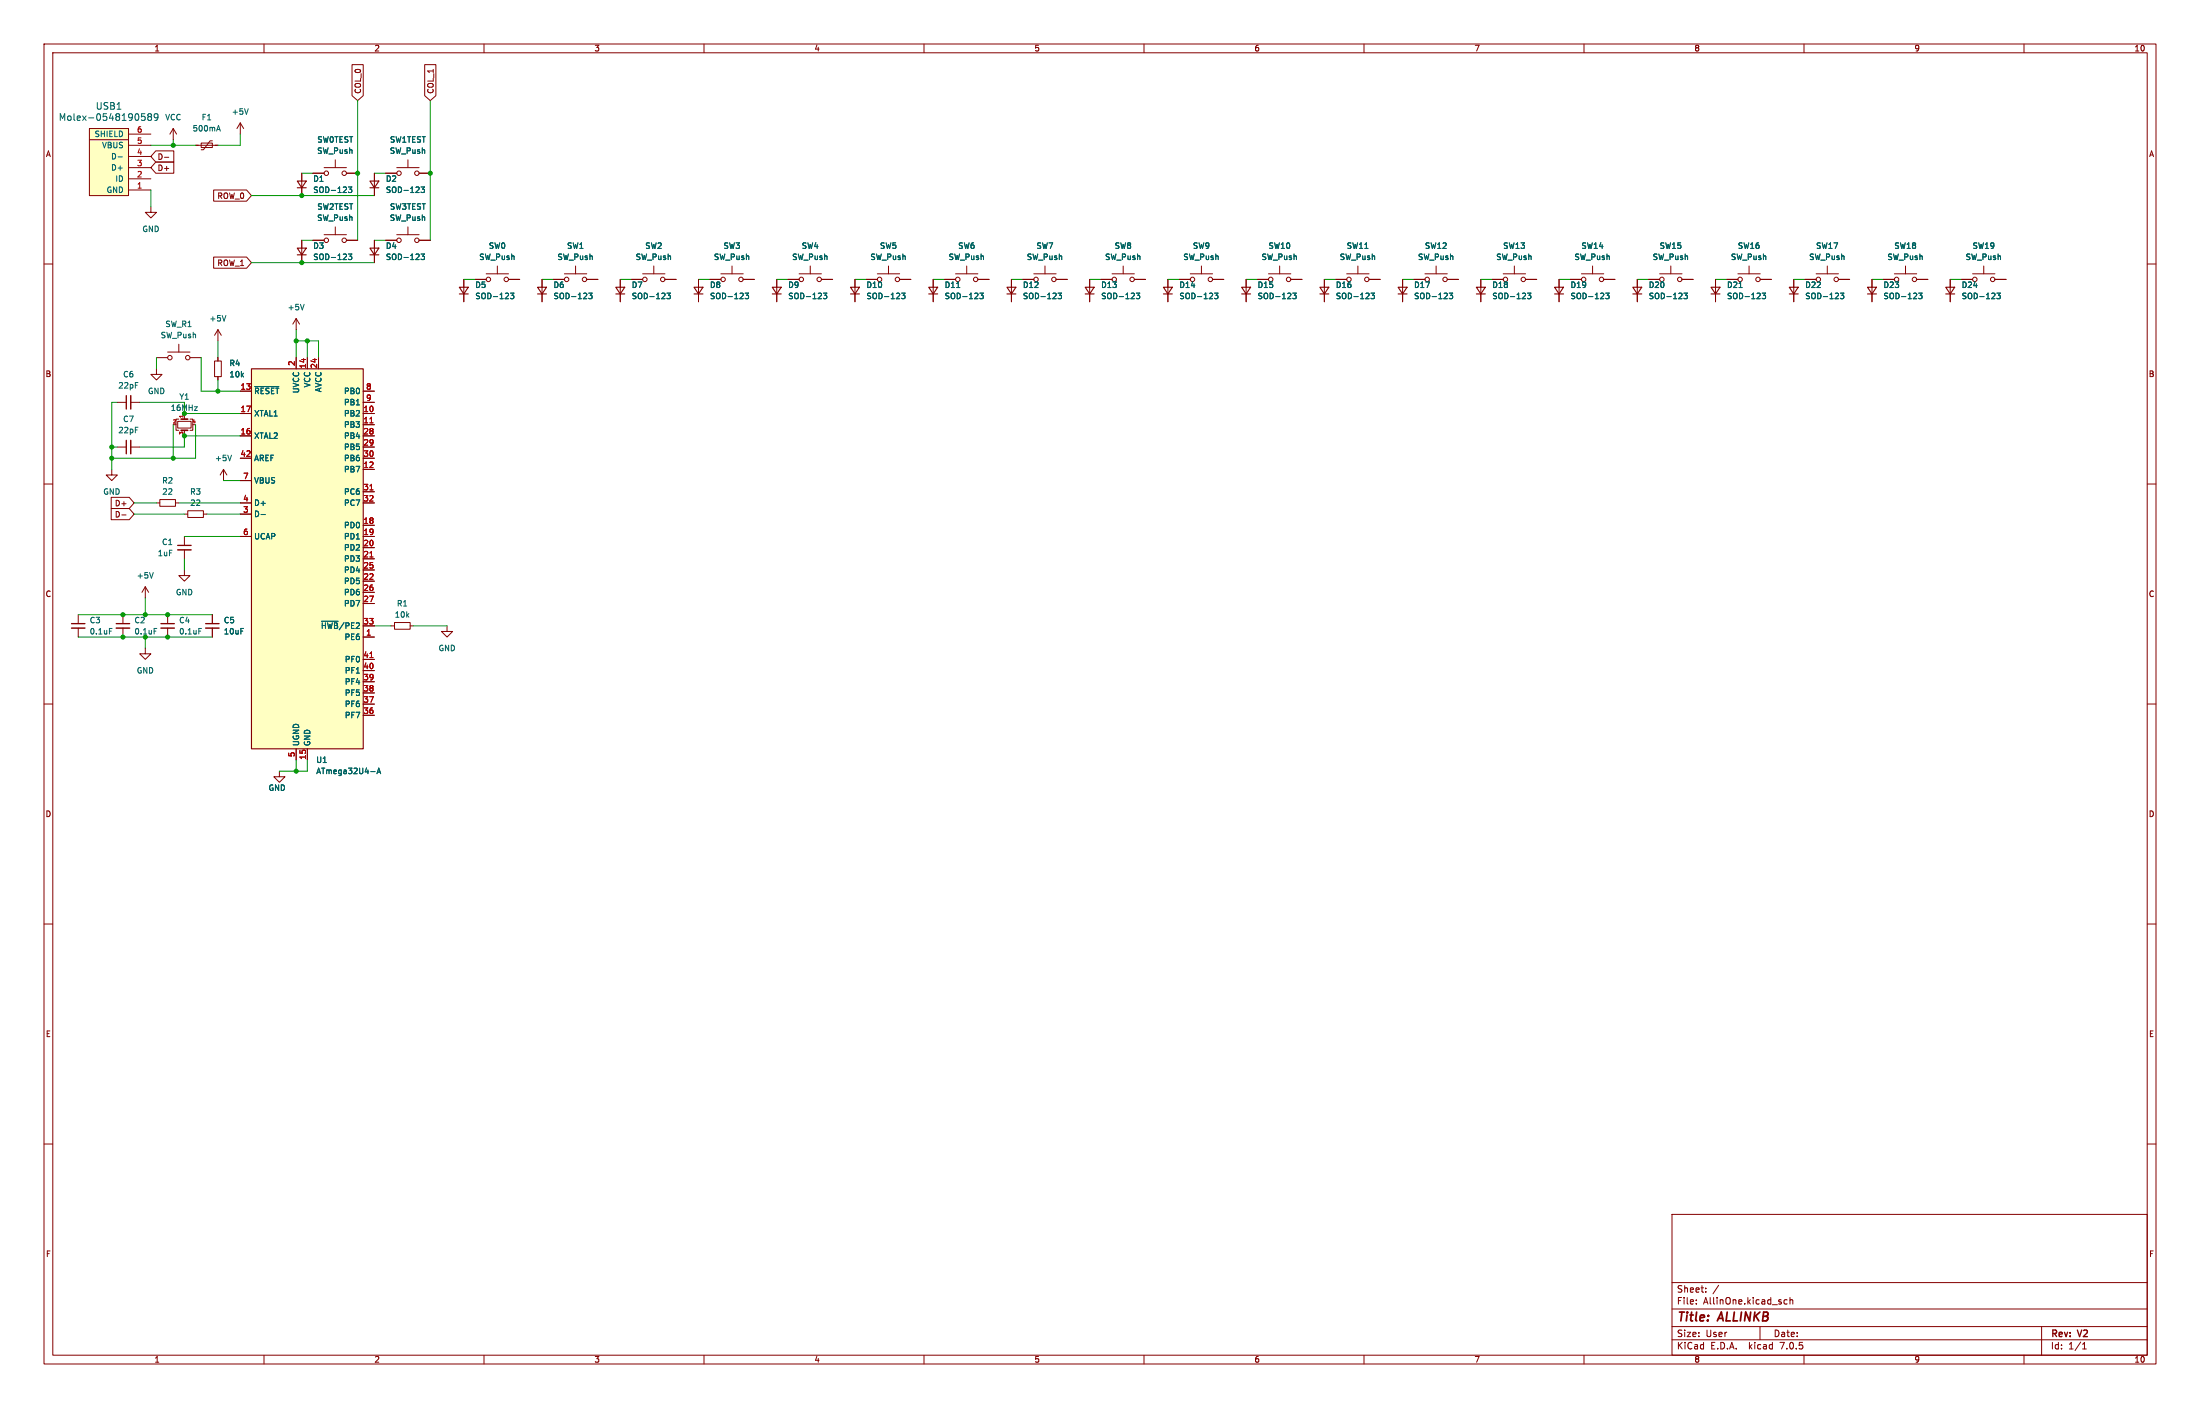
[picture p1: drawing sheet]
<svg xmlns="http://www.w3.org/2000/svg" width="500mm" height="320mm" viewBox="0 0 500 320" stroke-linecap="round" stroke-linejoin="round" font-family="sans-serif">
<g fill="none" stroke="#840000" stroke-width=".23">
<path d="M10 10h480v300h-480zM12 12h476v296h-476zM60 10v2M80 14.7h2.6v7l-1.3 1.2-1.3-1.2zM96.5 14.7h2.6v7l-1.3 1.2-1.3-1.2zM110 10v2M160 10v2M210 10v2M260 10v2M310 10v2M360 10v2M410 10v2"/>
<path d="M460 10v2M20.3 29.2h8.9v15.3h-8.9zM20.3 31.8h8.9M29.2 33h5.1M29.2 38.1h5.1M29.2 35.6h5.1M29.2 30.5h5.1M35.4 36.8h4.1v2.6h-4.1l-1.1-1.3zM35.4 34.3h4.1v2.5h-4.1l-1.1-1.2zM37.4 35.7h1M39.4 29.2l-.8 1.3M39.4 29.2v2.6"/>
<path d="M39.4 29.2l.7 1.3M44.4 33h5.1M45.7 32.5h2.6v1h-2.6zM48.3 32h-.5l-1.6 2h-.5M54.6 27.9l-.8 1.3M54.6 27.9v2.6M54.6 27.9l.8 1.3M68.6 39.4v5.1M71.1 39.4h2.6M73.7 38.1h5M76.2 36.3v1.8M78.7 39.4h2.6"/>
<path d="M85.1 39.4v5.1M87.6 39.4h2.6M90.2 38.1h5M92.7 36.3v1.8M95.2 39.4h2.6M10 60h2M29.2 43.2h5.1M29.2 40.6h5.1M34.3 47v1.3h1.3l-1.3 1.2-1.3-1.2h1.3M48.6 43.2h7.4l1.1 1.3-1.1 1.2h-7.4zM48.6 58.4h7.4l1.1 1.3-1.1 1.3h-7.4zM68.6 54.6v5.1"/>
<path d="M71.1 54.6h2.6M73.7 53.3h5M76.2 51.6v1.7M78.7 54.6h2.6M85.1 54.6v5.1M87.6 54.6h2.6M90.2 53.3h5M92.7 51.6v1.7M95.2 54.6h2.6M488 60h2M40.6 78.2v1.8M49.5 74.9l-.7 1.3"/>
<path d="M49.5 74.9v2.6M49.5 74.9l.8 1.3M67.3 72.4v2.5M67.3 72.4l-.8 1.3M67.3 72.4l.8 1.3M105.4 63.5v5.1M107.9 63.5h2.6M110.5 62.2h5.1M113 60.5v1.7M115.6 63.5h2.5M123.2 63.5v5.1M125.7 63.5h2.6"/>
<path d="M128.3 62.2h5M130.8 60.5v1.7M133.3 63.5h2.6M141 63.5v5.1M143.5 63.5h2.5M146 62.2h5.1M148.6 60.5v1.7M151.1 63.5h2.6M158.7 63.5v5.1M161.3 63.5h2.5M163.8 62.2h5.1M166.4 60.5v1.7"/>
<path d="M168.9 63.5h2.5M176.5 63.5v5.1M179.1 63.5h2.5M181.6 62.2h5.1M184.1 60.5v1.7M186.7 63.5h2.5M194.3 63.5v5.1M196.8 63.5h2.6M199.4 62.2h5.1M201.9 60.5v1.7M204.5 63.5h2.5M212.1 63.5v5.1"/>
<path d="M214.6 63.5h2.6M217.2 62.2h5M219.7 60.5v1.7M222.2 63.5h2.6M229.9 63.5v5.1M232.4 63.5h2.5M234.9 62.2h5.1M237.5 60.5v1.7M240 63.5h2.6M247.6 63.5v5.1M250.2 63.5h2.5M252.7 62.2h5.1"/>
<path d="M255.3 60.5v1.7M257.8 63.5h2.5M265.4 63.5v5.1M268 63.5h2.5M270.5 62.2h5.1M273 60.5v1.7M275.6 63.5h2.5M283.2 63.5v5.1M285.7 63.5h2.6M288.3 62.2h5.1M290.8 60.5v1.7M293.4 63.5h2.5"/>
<path d="M301 63.5v5.1M303.5 63.5h2.6M306.1 62.2h5M308.6 60.5v1.7M311.1 63.5h2.6M318.8 63.5v5.1M321.3 63.5h2.5M323.8 62.2h5.1M326.4 60.5v1.7M328.9 63.5h2.6M336.5 63.5v5.1M339.1 63.5h2.5"/>
<path d="M341.6 62.2h5.1M344.2 60.5v1.7M346.7 63.5h2.5M354.3 63.5v5.1M356.9 63.5h2.5M359.4 62.2h5.1M361.9 60.5v1.7M364.5 63.5h2.5M372.1 63.5v5.1M374.6 63.5h2.6M377.2 62.2h5.1M379.7 60.5v1.7"/>
<path d="M382.3 63.5h2.5M389.9 63.5v5.1M392.4 63.5h2.6M395 62.2h5M397.5 60.5v1.7M400 63.5h2.6M407.7 63.5v5.1M410.2 63.5h2.5M412.7 62.2h5.1M415.3 60.5v1.7M417.8 63.5h2.6M425.4 63.5v5.1"/>
<path d="M428 63.5h2.5M430.5 62.2h5.1M433.1 60.5v1.7M435.6 63.5h2.5M443.2 63.5v5.1M445.8 63.5h2.5M448.3 62.2h5.1M450.8 60.5v1.7M453.4 63.5h2.5M26.7 91.4h2M29.7 91.4h2M35.6 83.8v1.3h1.2l-1.2 1.3-1.3-1.3h1.3"/>
<path d="M35.6 81.3h2.5M38.1 80h5.1M40.4 95.8h3v1.5h-3zM40.6 95.3h-.6v2.5h.6M41.9 94v1.3M41.9 97.8v1.3M43.2 95.3h.6v2.5h-.6M43.2 81.3h2.5M48.8 82h1.5v3.6h-1.5zM49.5 81.3v.7M49.5 85.6v.8M54.6 94h2.5"/>
<path d="M54.6 88.9h2.5M54.6 99.1h2.5M67.3 81.3v2.5M69.8 81.3v2.5M72.4 81.3v2.5M82.5 94h2.6M82.5 96.5h2.6M82.5 88.9h2.6M82.5 99.1h2.6M82.5 91.4h2.6M10 110h2M25.3 113h4.1l1.1 1.3-1.1 1.3h-4.1z"/>
<path d="M25.3 115.6h4.1l1.1 1.2-1.1 1.3h-4.1zM25.4 106.7v1.3h-1.3l1.3 1.2 1.3-1.2h-1.3M26.7 101.6h2M27.7 117h.9M29.7 101.6h2M35.6 114.3h.7M36.3 113.5h3.6v1.6h-3.6zM39.9 114.3h.7M41.9 116.8h.8M42.7 116.1h3.5v1.5h-3.5zM46.2 116.8h.8M50.8 106.7l.8 1.3"/>
<path d="M50.8 106.7v2.5M50.8 106.7l-.8 1.3M54.6 116.8h2.5M54.6 104.1h2.5M54.6 114.3h2.5M54.6 109.2h2.5M82.5 106.7h2.6M82.5 119.4h2.6M82.5 101.6h2.6M82.5 104.1h2.6M82.5 111.8h2.6M82.5 114.3h2.6"/>
<path d="M488 110h2M17.8 139.7v2M27.9 139.7v2M33 133.4l-.7 1.2M33 133.4v2.5M33 133.4l.8 1.2M38.1 139.7v2M41.9 129.5v1.3h-1.3l1.3 1.3 1.3-1.3h-1.3M41.9 121.9v2.1M41.9 125v2M48.3 139.7v2M54.6 121.9h2.5"/>
<path d="M82.5 121.9h2.6M82.5 124.5h2.6M82.5 127h2.6M82.5 132.1h2.6M82.5 129.5h2.6M82.5 134.6h2.6M82.5 137.2h2.6M10 160h2M17.8 142.7v2.1M27.9 142.7v2.1M33 147.3v1.3h1.3l-1.3 1.3-1.3-1.3h1.3M38.1 142.7v2.1"/>
<path d="M48.3 142.7v2.1M82.5 144.8h2.6M82.5 142.2h2.6M82.5 157.5h2.6M82.5 154.9h2.6M82.5 152.4h2.6M82.5 149.9h2.6M88.9 142.2h.8M89.7 141.5h3.5v1.5h-3.5zM93.2 142.2h.8M101.6 142.2v1.3h-1.3l1.3 1.3 1.3-1.3h-1.3M488 160h2"/>
<path d="M63.5 175.3v1.2h1.3l-1.3 1.3-1.3-1.3h1.3M67.3 170.2v2.5M69.8 170.2v2.5M82.5 160h2.6M82.5 162.6h2.6M10 210h2M488 210h2M10 260h2M488 260h2M380 276h108v32h-108zM380 297.5h108M380 291.5h108"/>
<path d="M385.5 296.2v.2M385.5 295.4v.2M387.7 293.5v.2M387.7 292.7v.2M390.6 292.1l-1.3 1.9M406.2 295.4h-.5l-.2 .3 .1 .6h.6M406.8 295.5l.2-.1h.4l.1 1M406.8 294.9v1.5M60 308v2M110 308v2M160 308v2M210 308v2"/>
<path d="M260 308v2M310 308v2M360 308v2M380 304.5h108M380 301.5h108M400 301.5v3M410 308v2M460 308v2M464 301.5v6.5M473.3 306.6h.9M473.3 305.5l.4-.4v1.5"/>
<circle cx="74.2" cy="39.4" r=".51"/>
<circle cx="78.2" cy="39.4" r=".51"/>
<circle cx="90.7" cy="39.4" r=".51"/>
<circle cx="94.7" cy="39.4" r=".51"/>
<circle cx="74.2" cy="54.6" r=".51"/>
<circle cx="78.2" cy="54.6" r=".51"/>
<circle cx="90.7" cy="54.6" r=".51"/>
<circle cx="94.7" cy="54.6" r=".51"/>
<circle cx="111" cy="63.5" r=".51"/>
<circle cx="115.1" cy="63.5" r=".51"/>
<circle cx="128.8" cy="63.5" r=".51"/>
<circle cx="132.8" cy="63.5" r=".51"/>
<circle cx="146.6" cy="63.5" r=".51"/>
<circle cx="150.6" cy="63.5" r=".51"/>
<circle cx="164.3" cy="63.5" r=".51"/>
<circle cx="168.4" cy="63.5" r=".51"/>
<circle cx="182.1" cy="63.5" r=".51"/>
<circle cx="186.2" cy="63.5" r=".51"/>
<circle cx="199.9" cy="63.5" r=".51"/>
<circle cx="204" cy="63.5" r=".51"/>
<circle cx="217.7" cy="63.5" r=".51"/>
<circle cx="221.7" cy="63.5" r=".51"/>
<circle cx="235.5" cy="63.5" r=".51"/>
<circle cx="239.5" cy="63.5" r=".51"/>
<circle cx="253.2" cy="63.5" r=".51"/>
<circle cx="257.3" cy="63.5" r=".51"/>
<circle cx="271" cy="63.5" r=".51"/>
<circle cx="275.1" cy="63.5" r=".51"/>
<circle cx="288.8" cy="63.5" r=".51"/>
<circle cx="292.9" cy="63.5" r=".51"/>
<circle cx="306.6" cy="63.5" r=".51"/>
<circle cx="310.6" cy="63.5" r=".51"/>
<circle cx="324.4" cy="63.5" r=".51"/>
<circle cx="328.4" cy="63.5" r=".51"/>
<circle cx="342.1" cy="63.5" r=".51"/>
<circle cx="346.2" cy="63.5" r=".51"/>
<circle cx="359.9" cy="63.5" r=".51"/>
<circle cx="364" cy="63.5" r=".51"/>
<circle cx="377.7" cy="63.5" r=".51"/>
<circle cx="381.8" cy="63.5" r=".51"/>
<circle cx="395.5" cy="63.5" r=".51"/>
<circle cx="399.5" cy="63.5" r=".51"/>
<circle cx="413.3" cy="63.5" r=".51"/>
<circle cx="417.3" cy="63.5" r=".51"/>
<circle cx="431" cy="63.5" r=".51"/>
<circle cx="435.1" cy="63.5" r=".51"/>
<circle cx="448.8" cy="63.5" r=".51"/>
<circle cx="452.9" cy="63.5" r=".51"/>
<circle cx="38.6" cy="81.3" r=".51"/>
<circle cx="42.7" cy="81.3" r=".51"/>
</g>
<g fill="none" stroke="#006464" stroke-width=".23">
<path d="M26.8 35.7h1M32.9 25.8h-.7l-.1 .8 .2-.2 .6 .1 .1 .2-.1 .5-.2 .2-.6-.2M33.9 26.5l-.3-.3 .3-.4h.3l.3 .3-.3 .4M33.9 26.5l-.3 .3v.3l.3 .3 .4-.1 .2-.2v-.3l-.3-.3M33.9 26.5h.3M35.9 26.5l-.3 .3h-.3l-.3-.3v-.4l.3-.3h.3l.3 .3a1.01 1.01 0 0 1-.4 1.3h-.3M49.3 29.4h.7M49.7 28.5l.4 1.3M56.4 24.7l-.4 1.3M79.2 42.5h.8l-.5 .5 .4 .1v.5l-.2 .2-.5-.2M79.2 57.7h.8l-.5 .5 .4 .1v.6l-.2 .1-.5-.1M95.7 42.5h.8l-.5 .5 .4 .1v.5l-.2 .2-.5-.2"/>
<path d="M95.7 57.7h.8l-.5 .5 .4 .1v.6l-.2 .1-.5-.1M51.3 71.7l-.4 1.3M69.1 69.2l-.4 1.2M116 66.6h.8l-.4 .5 .3 .1v.6l-.2 .1-.5-.1M133.8 66.6h.8l-.5 .5 .4 .1v.6l-.2 .1-.5-.1M151.6 66.6h.8l-.5 .5 .4 .1v.6l-.2 .1-.5-.1M169.3 66.6h.8l-.4 .5 .4 .1v.6l-.2 .1-.6-.1M187.1 66.6h.8l-.4 .5 .4 .1v.6l-.2 .1-.6-.1M204.9 66.6h.8l-.4 .5 .3 .1v.6l-.2 .1-.5-.1M222.7 66.6h.8l-.5 .5 .4 .1v.6l-.2 .1-.5-.1M240.5 66.6h.8l-.5 .5 .4 .1v.6l-.2 .1-.5-.1M258.2 66.6h.8l-.4 .5 .4 .1v.6l-.2 .1-.6-.1"/>
<path d="M276 66.6h.8l-.4 .5 .4 .1v.6l-.2 .1-.6-.1M293.8 66.6h.8l-.4 .5 .3 .1v.6l-.2 .1-.5-.1M311.6 66.6h.8l-.5 .5 .4 .1v.6l-.2 .1-.5-.1M329.4 66.6h.8l-.5 .5 .4 .1v.6l-.2 .1-.5-.1M347.1 66.6h.8l-.4 .5 .4 .1v.6l-.2 .1-.6-.1M364.9 66.6h.8l-.4 .5 .4 .1v.6l-.2 .1-.6-.1M382.7 66.6h.8l-.4 .5 .3 .1v.6l-.2 .1-.5-.1M400.5 66.6h.8l-.5 .5 .4 .1v.6l-.2 .1-.5-.1M418.3 66.6h.8l-.5 .5 .4 .1v.6l-.2 .1-.5-.1M436 66.6h.8l-.4 .5 .4 .1v.6l-.2 .1-.6-.1M453.8 66.6h.8l-.4 .5 .4 .1v.6l-.2 .1-.6-.1M57.9 87.9h5.5"/>
<path d="M52.6 103.4l-.4 1.3M59.3 116.9h1M34.8 130.1l-.4 1.3M24.9 142.8h.6M35 142.8h.6M45.2 142.8h.6M73.1 141.2h3.8M84.3 175.4h.9M85.7 175.8l.4-1.2 .4 1.2M85.8 175.5h.6"/>
</g>
<path d="M29.7 89.9v3.1M29.7 100.1v3M40.4 125h3M16.3 142.7h3M26.4 142.7h3.1M36.6 142.7h3M46.7 142.7h3.1" fill="none" stroke="#840000" stroke-width=".33"/>
<path d="M28.7 89.9v3.1M28.7 100.1v3M40.4 124h3M16.3 141.7h3M26.4 141.7h3.1M36.6 141.7h3M46.7 141.7h3.1" fill="none" stroke="#840000" stroke-width=".3"/>
<g fill="none" stroke="#840000" stroke-width=".25">
<path d="M67.6 56.4h2l-1 1.5zM67.6 41.1h2l-1 1.6zM67.6 42.7h2M67.6 57.9h2M84.1 41.1h2l-1 1.6zM84.1 56.4h2l-1 1.5zM84.1 42.7h2M84.1 57.9h2M104.4 65.3h2l-1 1.5zM104.4 66.8h2M122.2 65.3h2l-1 1.5zM122.2 66.8h2"/>
<path d="M140 65.3h2l-1 1.5zM140 66.8h2M157.7 65.3h2.1l-1.1 1.5zM157.7 66.8h2.1M175.5 65.3h2l-1 1.5zM175.5 66.8h2M193.3 65.3h2l-1 1.5zM193.3 66.8h2M211.1 65.3h2l-1 1.5zM211.1 66.8h2M228.9 65.3h2l-1 1.5zM228.9 66.8h2"/>
<path d="M246.6 65.3h2.1l-1.1 1.5zM246.6 66.8h2.1M264.4 65.3h2l-1 1.5zM264.4 66.8h2M282.2 65.3h2l-1 1.5zM282.2 66.8h2M300 65.3h2l-1 1.5zM300 66.8h2M317.8 65.3h2l-1 1.5zM317.8 66.8h2M335.5 65.3h2.1l-1.1 1.5zM335.5 66.8h2.1"/>
<path d="M353.3 65.3h2l-1 1.5zM353.3 66.8h2M371.1 65.3h2l-1 1.5zM371.1 66.8h2M388.9 65.3h2l-1 1.5zM388.9 66.8h2M406.7 65.3h2l-1 1.5zM406.7 66.8h2M424.4 65.3h2.1l-1.1 1.5zM424.4 66.8h2.1M442.2 65.3h2l-1 1.5zM442.2 66.8h2"/>
<path d="M57.1 83.8h25.4v86.4h-25.4z"/>
</g>
<g fill="#ffffc2" stroke="#ffffc2" stroke-width=".23">
<path d="M57.1 83.8h25.4v86.4h-25.4z"/>
<path d="M20.3 29.2h8.9v15.3h-8.9z"/>
</g>
<path d="M84.1 96.1h.7M84.1 111.3h.7M84.1 126.6h.7M84.1 149.4h.7" fill="none" stroke="#a90000" stroke-width=".23"/>
<path d="M41.1 95.3h1.6M41.1 97.8h1.6" fill="none" stroke="#840000" stroke-width=".38"/>
<g fill="none" stroke="#009600" stroke-width=".23">
<path d="M34.3 33h10.1M39.4 31.8v1.2M54.6 30.5v2.5h-5.1M68.6 39.4h2.5M81.3 22.9v31.7M85.1 39.4h2.5M97.8 22.9v31.7M34.3 43.2v3.8M57.1 44.5h28M57.1 59.7h28M68.6 54.6h2.5M85.1 54.6h2.5"/>
<path d="M49.5 77.5v3.8M67.3 74.9v6.4M67.3 77.5h5.1v3.8M69.8 77.5v3.8M105.4 63.5h2.5M123.2 63.5h2.5M141 63.5h2.5M158.7 63.5h2.6M176.5 63.5h2.6M194.3 63.5h2.5M212.1 63.5h2.5M229.9 63.5h2.5"/>
<path d="M247.6 63.5h2.6M265.4 63.5h2.6M283.2 63.5h2.5M301 63.5h2.5M318.8 63.5h2.5M336.5 63.5h2.6M354.3 63.5h2.6M372.1 63.5h2.5M389.9 63.5h2.5M407.7 63.5h2.5M425.4 63.5h2.6M443.2 63.5h2.6"/>
<path d="M26.7 91.4h-1.3v15.3M31.7 91.4h10.2v2.6h12.7M35.6 81.3v2.5M39.4 96.5v7.6M44.4 96.5v7.6h-19M45.7 81.3v7.6h8.9M49.5 86.4v2.5M54.6 99.1h-12.7v2.5h-10.2M25.4 101.6h1.3M30.5 116.8h11.4M30.5 114.3h5.1M40.6 114.3h14"/>
<path d="M47 116.8h7.6M50.8 109.2h3.8M17.8 139.7h30.5M33 135.9v3.8M41.9 127v2.5M41.9 121.9h12.7M17.8 144.8h30.5M33 144.8v2.5M85.1 142.2h3.8M94 142.2h7.6M67.3 172.7v2.6M69.8 172.7v2.6h-6.3"/>
</g>
<g fill="#009600" stroke="#009600" stroke-width=".23">
<circle cx="38.1" cy="144.8" r=".46"/>
<circle cx="33" cy="144.8" r=".46"/>
<circle cx="67.3" cy="175.3" r=".46"/>
<circle cx="33" cy="139.7" r=".46"/>
<circle cx="27.9" cy="139.7" r=".46"/>
<circle cx="27.9" cy="144.8" r=".46"/>
<circle cx="39.4" cy="33" r=".46"/>
<circle cx="67.3" cy="77.5" r=".46"/>
<circle cx="68.6" cy="44.5" r=".46"/>
<circle cx="49.5" cy="88.9" r=".46"/>
<circle cx="68.6" cy="59.7" r=".46"/>
<circle cx="25.4" cy="101.6" r=".46"/>
<circle cx="25.4" cy="104.1" r=".46"/>
<circle cx="39.4" cy="104.1" r=".46"/>
<circle cx="41.9" cy="99.1" r=".46"/>
<circle cx="38.1" cy="139.7" r=".46"/>
<circle cx="41.9" cy="94" r=".46"/>
<circle cx="97.8" cy="39.4" r=".46"/>
<circle cx="81.3" cy="39.4" r=".46"/>
<circle cx="69.8" cy="77.5" r=".46"/>
</g>
<g font-size="2.8" fill="#840000">
<text x="381" y="300.8">Title:</text>
<text x="390.5" y="300.8">ALLINKB</text>
</g>
<g font-size="2.1" fill="#006464">
<text x="13.3" y="27.6">Molex-0548190589</text>
<text x="21.7" y="25.1">USB1</text>
</g>
<g font-size="2.1" fill="#840000">
<text x="381" y="293.9">Sheet:</text>
<text x="381" y="296.6">File:</text>
<text x="387" y="296.6">AllinOne.kicad_sch</text>
<text x="381" y="304">Size:</text>
<text x="387.6" y="304">User</text>
<text x="403" y="304">Date:</text>
<text x="466" y="304.2">Rev:</text>
<text x="472.2" y="304.2">V2</text>
<text x="381" y="306.8">KiCad</text>
<text x="388.7" y="306.8">E.D.A.</text>
<text x="397.4" y="306.8">kicad</text>
<text x="404.5" y="306.8">7.0.5</text>
<text x="466" y="306.8">Id:</text>
<text x="470" y="306.8">1/1</text>
</g>
<g font-size="1.8" fill="#840000">
<text x="35" y="11.8">1</text>
<text x="85" y="11.8">2</text>
<text x="135" y="11.8">3</text>
<text x="185" y="11.8">4</text>
<text x="235" y="11.8">5</text>
<text x="285" y="11.8">6</text>
<text x="335" y="11.8">7</text>
<text x="385" y="11.8">8</text>
<text x="435" y="11.8">9</text>
<text x="485" y="11.8">10</text>
<text x="82.2" y="21.4" transform="rotate(-90 82.2 21.4)">COL_0</text>
<text x="98.7" y="21.4" transform="rotate(-90 98.7 21.4)">COL_1</text>
<text x="10.4" y="35.8">A</text>
<text x="488.4" y="35.8">A</text>
<text x="35.7" y="39">D+</text>
<text x="35.7" y="36.5">D-</text>
<text x="49.4" y="45.4">ROW_0</text>
<text x="49.4" y="60.6">ROW_1</text>
<text x="10.3" y="85.8">B</text>
<text x="488.3" y="85.8">B</text>
<text x="26.1" y="115.2">D+</text>
<text x="26.1" y="117.8">D-</text>
<text x="10.3" y="135.8">C</text>
<text x="488.3" y="135.8">C</text>
<text x="10.3" y="185.8">D</text>
<text x="488.3" y="185.8">D</text>
<text x="10.4" y="235.8">E</text>
<text x="488.4" y="235.8">E</text>
<text x="10.4" y="285.8">F</text>
<text x="488.4" y="285.8">F</text>
<text x="35" y="309.8">1</text>
<text x="85" y="309.8">2</text>
<text x="135" y="309.8">3</text>
<text x="185" y="309.8">4</text>
<text x="235" y="309.8">5</text>
<text x="285" y="309.8">6</text>
<text x="335" y="309.8">7</text>
<text x="385" y="309.8">8</text>
<text x="435" y="309.8">9</text>
<text x="485" y="309.8">10</text>
</g>
<g font-size="1.8" fill="#006464">
<text x="37.5" y="27.5">VCC</text>
<text x="45.8" y="27.5">F1</text>
<text x="52.6" y="26.2">+5V</text>
<text x="21.5" y="31.3">SHIELD</text>
<text x="23.2" y="33.8">VBUS</text>
<text x="43.7" y="30">500mA</text>
<text x="72" y="35.1">SW_Push</text>
<text x="72.1" y="32.6">SW0TEST</text>
<text x="88.5" y="35.1">SW_Push</text>
<text x="88.6" y="32.6">SW1TEST</text>
<text x="25.2" y="38.9">D+</text>
<text x="25.2" y="36.4">D-</text>
<text x="26.2" y="41.5">ID</text>
<text x="71.1" y="41.5">D1</text>
<text x="87.6" y="41.5">D2</text>
<text x="24.2" y="44">GND</text>
<text x="71.1" y="44">SOD-123</text>
<text x="72.1" y="47.8">SW2TEST</text>
<text x="87.6" y="44">SOD-123</text>
<text x="88.6" y="47.8">SW3TEST</text>
<text x="32.3" y="52.9">GND</text>
<text x="72" y="50.4">SW_Push</text>
<text x="88.5" y="50.4">SW_Push</text>
<text x="71.1" y="56.7">D3</text>
<text x="71.1" y="59.2">SOD-123</text>
<text x="87.6" y="56.7">D4</text>
<text x="87.6" y="59.2">SOD-123</text>
<text x="108.9" y="59.2">SW_Push</text>
<text x="111" y="56.7">SW0</text>
<text x="126.6" y="59.2">SW_Push</text>
<text x="128.8" y="56.7">SW1</text>
<text x="144.4" y="59.2">SW_Push</text>
<text x="146.6" y="56.7">SW2</text>
<text x="162.2" y="59.2">SW_Push</text>
<text x="164.4" y="56.7">SW3</text>
<text x="180" y="59.2">SW_Push</text>
<text x="182.2" y="56.7">SW4</text>
<text x="197.8" y="59.2">SW_Push</text>
<text x="199.9" y="56.7">SW5</text>
<text x="215.5" y="59.2">SW_Push</text>
<text x="217.7" y="56.7">SW6</text>
<text x="233.3" y="59.2">SW_Push</text>
<text x="235.5" y="56.7">SW7</text>
<text x="251.1" y="59.2">SW_Push</text>
<text x="253.3" y="56.7">SW8</text>
<text x="268.9" y="59.2">SW_Push</text>
<text x="271.1" y="56.7">SW9</text>
<text x="286.7" y="59.2">SW_Push</text>
<text x="288.2" y="56.7">SW10</text>
<text x="304.4" y="59.2">SW_Push</text>
<text x="306" y="56.7">SW11</text>
<text x="322.2" y="59.2">SW_Push</text>
<text x="323.8" y="56.7">SW12</text>
<text x="340" y="59.2">SW_Push</text>
<text x="341.6" y="56.7">SW13</text>
<text x="357.8" y="59.2">SW_Push</text>
<text x="359.3" y="56.7">SW14</text>
<text x="375.6" y="59.2">SW_Push</text>
<text x="377.1" y="56.7">SW15</text>
<text x="393.3" y="59.2">SW_Push</text>
<text x="394.9" y="56.7">SW16</text>
<text x="411.1" y="59.2">SW_Push</text>
<text x="412.7" y="56.7">SW17</text>
<text x="428.9" y="59.2">SW_Push</text>
<text x="430.5" y="56.7">SW18</text>
<text x="446.7" y="59.2">SW_Push</text>
<text x="448.2" y="56.7">SW19</text>
<text x="108" y="65.6">D5</text>
<text x="125.7" y="65.6">D6</text>
<text x="143.5" y="65.6">D7</text>
<text x="161.3" y="65.6">D8</text>
<text x="179.1" y="65.6">D9</text>
<text x="196.9" y="65.6">D10</text>
<text x="214.6" y="65.6">D11</text>
<text x="232.4" y="65.6">D12</text>
<text x="250.2" y="65.6">D13</text>
<text x="268" y="65.6">D14</text>
<text x="285.8" y="65.6">D15</text>
<text x="303.5" y="65.6">D16</text>
<text x="321.3" y="65.6">D17</text>
<text x="339.1" y="65.6">D18</text>
<text x="356.9" y="65.6">D19</text>
<text x="374.7" y="65.6">D20</text>
<text x="392.4" y="65.6">D21</text>
<text x="410.2" y="65.6">D22</text>
<text x="428" y="65.6">D23</text>
<text x="445.8" y="65.6">D24</text>
<text x="65.3" y="70.7">+5V</text>
<text x="108" y="68.1">SOD-123</text>
<text x="125.7" y="68.1">SOD-123</text>
<text x="143.5" y="68.1">SOD-123</text>
<text x="161.3" y="68.1">SOD-123</text>
<text x="179.1" y="68.1">SOD-123</text>
<text x="196.9" y="68.1">SOD-123</text>
<text x="214.6" y="68.1">SOD-123</text>
<text x="232.4" y="68.1">SOD-123</text>
<text x="250.2" y="68.1">SOD-123</text>
<text x="268" y="68.1">SOD-123</text>
<text x="285.8" y="68.1">SOD-123</text>
<text x="303.5" y="68.1">SOD-123</text>
<text x="321.3" y="68.1">SOD-123</text>
<text x="339.1" y="68.1">SOD-123</text>
<text x="356.9" y="68.1">SOD-123</text>
<text x="374.7" y="68.1">SOD-123</text>
<text x="392.4" y="68.1">SOD-123</text>
<text x="410.2" y="68.1">SOD-123</text>
<text x="428" y="68.1">SOD-123</text>
<text x="445.8" y="68.1">SOD-123</text>
<text x="36.5" y="77">SW_Push</text>
<text x="37.5" y="74.5">SW_R1</text>
<text x="47.5" y="73.2">+5V</text>
<text x="52.1" y="83.4">R4</text>
<text x="26.8" y="88.5">22pF</text>
<text x="27.9" y="85.9">C6</text>
<text x="33.6" y="89.7">GND</text>
<text x="52.1" y="85.9">10k</text>
<text x="57.7" y="89.7">~{RESET}</text>
<text x="68.1" y="89.4" transform="rotate(-90 68.1 89.4)">UVCC</text>
<text x="70.7" y="88.1" transform="rotate(-90 70.7 88.1)">VCC</text>
<text x="73.2" y="89.2" transform="rotate(-90 73.2 89.2)">AVCC</text>
<text x="78.2" y="89.7">PB0</text>
<text x="38.7" y="93.5">16MHz</text>
<text x="40.7" y="91">Y1</text>
<text x="57.7" y="94.8">XTAL1</text>
<text x="78.2" y="94.8">PB2</text>
<text x="78.2" y="92.3">PB1</text>
<text x="26.8" y="98.6">22pF</text>
<text x="27.9" y="96.1">C7</text>
<text x="57.7" y="99.9">XTAL2</text>
<text x="78.2" y="97.3">PB3</text>
<text x="78.2" y="99.9">PB4</text>
<text x="48.8" y="105">+5V</text>
<text x="57.7" y="105">AREF</text>
<text x="78.2" y="107.5">PB7</text>
<text x="78.2" y="102.4">PB5</text>
<text x="78.2" y="105">PB6</text>
<text x="23.4" y="112.6">GND</text>
<text x="36.8" y="110">R2</text>
<text x="36.8" y="112.6">22</text>
<text x="43.1" y="112.6">R3</text>
<text x="57.7" y="110">VBUS</text>
<text x="78.2" y="112.6">PC6</text>
<text x="43.2" y="115.1">22</text>
<text x="57.7" y="117.7">D-</text>
<text x="57.7" y="115.1">D+</text>
<text x="78.2" y="115.1">PC7</text>
<text x="36.8" y="124">C1</text>
<text x="57.7" y="122.7">UCAP</text>
<text x="78.2" y="120.2">PD0</text>
<text x="78.2" y="122.7">PD1</text>
<text x="78.2" y="125.3">PD2</text>
<text x="31" y="131.6">+5V</text>
<text x="35.8" y="126.6">1uF</text>
<text x="78.2" y="127.8">PD3</text>
<text x="78.2" y="130.4">PD4</text>
<text x="39.9" y="135.4">GND</text>
<text x="78.2" y="132.9">PD5</text>
<text x="78.2" y="135.4">PD6</text>
<text x="78.2" y="138">PD7</text>
<text x="90.1" y="138">R1</text>
<text x="20.3" y="141.8">C3</text>
<text x="30.5" y="141.8">C2</text>
<text x="40.6" y="141.8">C4</text>
<text x="50.8" y="141.8">C5</text>
<text x="72.9" y="143.1">~{HWB}/PE2</text>
<text x="89.7" y="140.5">10k</text>
<text x="20.3" y="144.3">0.1uF</text>
<text x="30.5" y="144.3">0.1uF</text>
<text x="40.6" y="144.3">0.1uF</text>
<text x="50.8" y="144.3">10uF</text>
<text x="78.3" y="145.6">PE6</text>
<text x="99.6" y="148.1">GND</text>
<text x="31" y="153.2">GND</text>
<text x="78.3" y="155.8">PF4</text>
<text x="78.3" y="153.2">PF1</text>
<text x="78.3" y="150.7">PF0</text>
<text x="78.3" y="160.8">PF6</text>
<text x="78.3" y="158.3">PF5</text>
<text x="78.3" y="163.4">PF7</text>
<text x="68.1" y="169.7" transform="rotate(-90 68.1 169.7)">UGND</text>
<text x="70.7" y="169.7" transform="rotate(-90 70.7 169.7)">GND</text>
<text x="71.8" y="173.5">U1</text>
<text x="61" y="179.9">GND</text>
<text x="71.8" y="176.1">ATmega32U4-A</text>
</g>
<g font-size="1.8" fill="#a90000">
<text x="31.1" y="35.3">4</text>
<text x="31.1" y="32.8">5</text>
<text x="31.1" y="30.2">6</text>
<text x="31.1" y="40.4">2</text>
<text x="31.1" y="37.8">3</text>
<text x="31.1" y="42.9">1</text>
<text x="67.1" y="83.2" transform="rotate(-90 67.1 83.2)">2</text>
<text x="69.6" y="83.8" transform="rotate(-90 69.6 83.8)">14</text>
<text x="72.1" y="83.8" transform="rotate(-90 72.1 83.8)">24</text>
<text x="54.6" y="88.6">13</text>
<text x="83.2" y="88.6">8</text>
<text x="54.6" y="93.7">17</text>
<text x="82.5" y="93.7">10</text>
<text x="83.2" y="91.2">9</text>
<text x="54.6" y="98.8">16</text>
<text x="82.5" y="96.3">11</text>
<text x="82.5" y="98.8">28</text>
<text x="82.5" y="101.3">29</text>
<text x="54.6" y="103.9">42</text>
<text x="82.5" y="106.4">12</text>
<text x="82.5" y="103.9">30</text>
<text x="55.2" y="109">7</text>
<text x="82.5" y="111.5">31</text>
<text x="55.2" y="116.6">3</text>
<text x="55.2" y="114">4</text>
<text x="82.5" y="119.1">18</text>
<text x="82.5" y="114">32</text>
<text x="55.2" y="121.7">6</text>
<text x="82.5" y="121.7">19</text>
<text x="82.5" y="124.2">20</text>
<text x="82.5" y="126.7">21</text>
<text x="82.5" y="131.8">22</text>
<text x="82.5" y="129.3">25</text>
<text x="82.5" y="134.4">26</text>
<text x="82.5" y="136.9">27</text>
<text x="82.5" y="142">33</text>
<text x="82.5" y="149.6">41</text>
<text x="83.2" y="144.5">1</text>
<text x="82.5" y="154.7">39</text>
<text x="82.5" y="152.1">40</text>
<text x="82.5" y="159.8">37</text>
<text x="82.5" y="157.2">38</text>
<text x="82.5" y="162.3">36</text>
<text x="67.1" y="172.1" transform="rotate(-90 67.1 172.1)">5</text>
<text x="69.6" y="172.7" transform="rotate(-90 69.6 172.7)">15</text>
</g>
<g font-size="1.1" fill="#a90000">
<text x="41.7" y="95.1" transform="rotate(-90 41.7 95.1)">1</text>
<text x="39.2" y="96.3">2</text>
<text x="41.7" y="98.9" transform="rotate(-90 41.7 98.9)">3</text>
<text x="43.7" y="96.3">4</text>
</g>
</svg>
